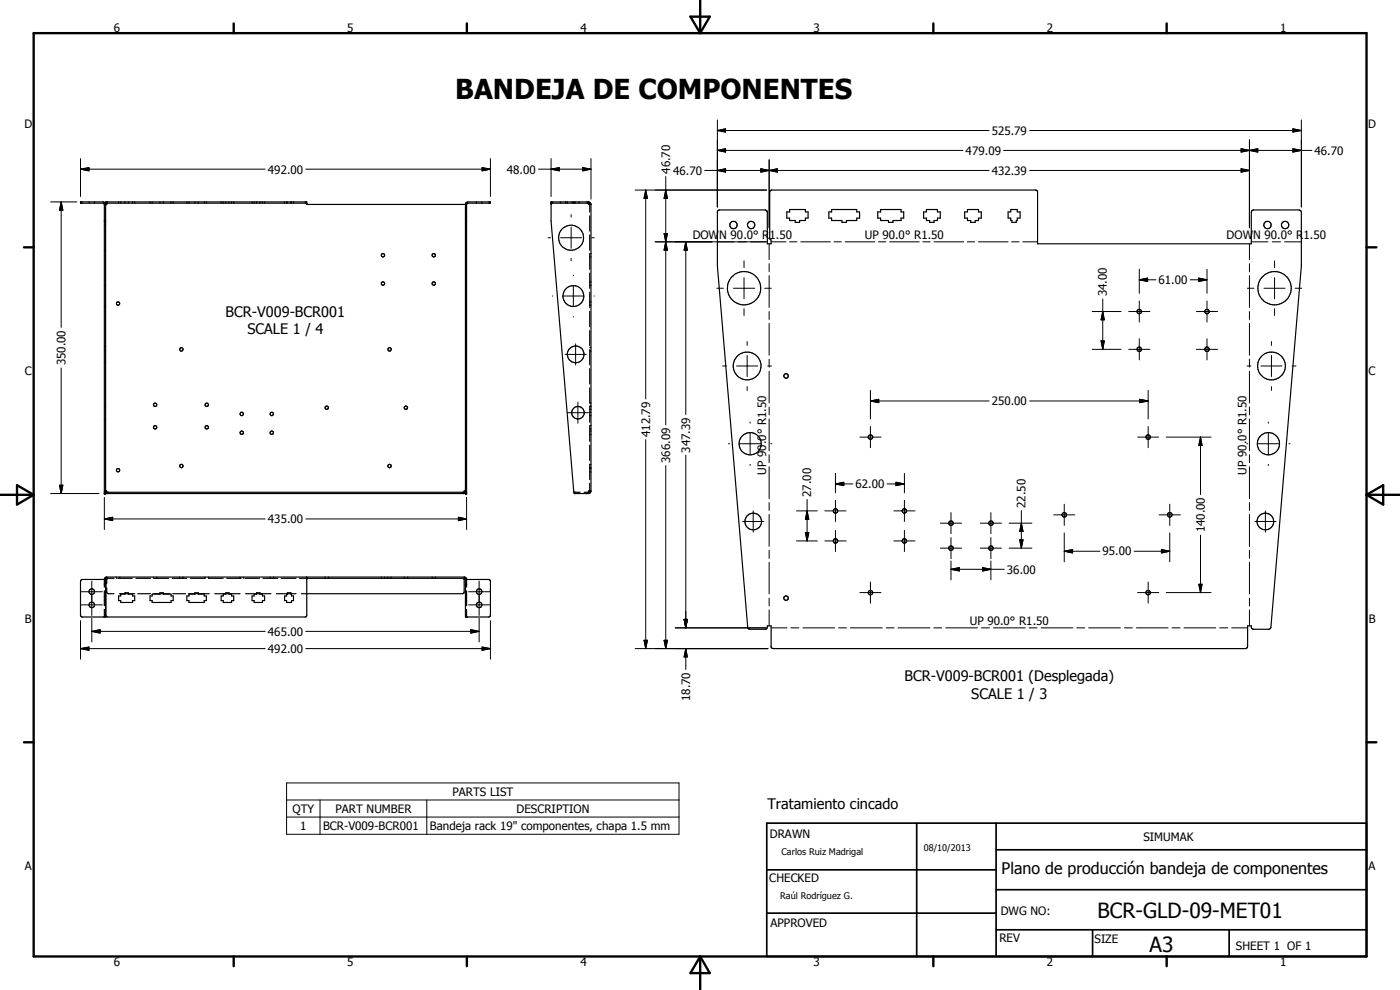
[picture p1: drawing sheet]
<svg xmlns="http://www.w3.org/2000/svg" width="420mm" height="297mm" viewBox="0 0 420 297" stroke-linecap="round" stroke-linejoin="round" font-family="sans-serif">
<g fill="none" stroke="#000" stroke-width=".35">
<path d="M24.2 60.6h6.7l.5 .2 .3 .5v86.8h-.4v-86.8l-.4-.3h-6.7zM26.7 60.6v.1M26.7 60.8v.2M28.4 60.6v.1M28.4 60.8v.2M31.3 66.3h.4M31.3 61.3h.1M31.3 75.1h.1M31.3 67.6h.1M31.6 75.1h.1M31.6 67.6h.1M32 60.6v.1"/>
<path d="M32 60.8v.5h-.4M35.6 60.6v.1M35.6 60.8v.2M36.2 60.6v.1M36.2 60.8v.2M37.5 60.6v.1M37.5 60.8v.2M38.5 60.6v.1M38.5 60.8v.2M39.8 60.6v.1M39.8 60.8v.2M40.4 60.6v.1"/>
<path d="M40.4 60.8v.2M45 60.6v.1M45 60.8v.2M45.7 60.6v.1M45.7 60.8v.2M48 60.6v.1M48 60.8v.2M49 60.6v.1M49 60.8v.2M51.3 60.6v.1M51.3 60.8v.2M52 60.6v.1"/>
<path d="M52 60.8v.2M56.1 60.6v.1M56.1 60.8v.2M56.7 60.6v.1M56.7 60.8v.2M58.5 60.6v.1M58.5 60.8v.2M59.5 60.6v.1M59.5 60.8v.2M61.3 60.6v.1M61.3 60.8v.2M61.9 60.6v.1"/>
<path d="M61.9 60.8v.2M66.4 60.6v.1M66.4 60.8v.2M67 60.6v.1M67 60.8v.2M67.8 60.6v.1M67.8 60.8v.2M68.7 60.6v.1M68.7 60.8v.2M69.5 60.6v.1M69.5 60.8v.2M70.1 60.6v.1"/>
<path d="M70.1 60.8v.2M75.6 60.6v.1M75.6 60.8v.2M76.3 60.6v.1M76.3 60.8v.2M77 60.6v.1M77 60.8v.2M78 60.6v.1M78 60.8v.2M78.8 60.6v.1M78.8 60.8v.2M79.4 60.6v.1"/>
<path d="M79.4 60.8v.2M85.4 60.6v.1M85.4 60.8v.2M86 60.6v.1M86 60.8v.2M86.3 60.6v.1M86.3 60.8v.2M87.3 60.6v.1M87.3 60.8v.2M87.5 60.6v.1M87.5 60.8v.2M88.1 60.6v.1"/>
<path d="M88.1 60.8v.2M92.1 61h-60.3v-.4h60.3v.7h47.7M139.7 66.3h.3M139.7 75.1h.1M139.7 67.6h.1M139.9 60.8l.5-.2h6.8v.4h-6.8l-.4 .3v86.8h-.3v-86.8zM139.9 61.3h.1M139.9 75.1h.1M139.9 67.6h.1M142.9 60.6v.1M142.9 60.8v.2M144.6 60.6v.1"/>
<path d="M144.6 60.8v.2M165.4 61h11.2l.4 .2v2.4M168.2 60.6v.1M168.2 60.8v.2M169.7 60.6v.1M169.7 60.8v.2M169.8 60.6v.1M169.8 60.8v.2M170.3 60.6v.1M170.3 60.8v.2M171.7 60.6v.1M171.7 60.8v.2"/>
<path d="M172.2 60.6v.1M172.2 60.8v.2M172.6 60.6v.1M172.6 60.8v.2M173.8 60.6v.1M173.8 60.8v.2M176.6 60.6h-11.2v5.7l6.8 81.3 .3 .5M176.6 60.6v.7h.8M176.6 60.6a.73 .73 0 0 1 .8 .7M177 76.1h.1M177 77.1h.1M177 64.8v4.5"/>
<path d="M177 70.5v4.6M177 76.2v4.6M177.2 76.1h.2M177.2 77.1h.2M177.4 61.3v86M215.3 63.3l.6-.3 14 .1 .4 .6v9.5h1.1v-1.2l-.4-.6v-13.7l.5-.7h79.4l.5 .5v15.7h64.1v-9.5l.2-.5 .5-.2h13.7l.4 .2 .3 .5v16.1l-9.2 108.4-.1 .4-.5 .2h-4.6a.76 .76 0 0 1-.7-1h-1.1v6.1l-.3 .6-.4 .1h-141.6l-.7-.5v-6.3h-1.1a.76 .76 0 0 1-.7 1h-4.5l-.6-.2-.1-.4-9.1-108.4zM236.1 63.6h.9v-.7h4.7v.7h.8v1.8h-.8v.8h-1.7v.5h-1.3v-.5h-1.7v-.8h-.9zM248.7 63.6h.9v-.7h7.5v.7h.9v1.8h-.9v.8h-3.1v.5h-1.3v-.5h-3.1v-.8h-.9zM263.4 63.6h.9v-.7h6.1v.7h.8v1.8h-.8v.8h-2.4v.5h-1.4v-.5h-2.3v-.8h-.9zM277.2 63.6h.8v-.7h3.3v.7h.9v1.8h-.9v.8h-1v.5h-1.3v-.5h-1v-.8h-.8zM289.5 63.6h.9v-.7h3.3v.7h.8v1.8h-.8v.8h-1v.5h-1.4v-.5h-.9v-.8h-.9zM302.5 63.6h.8v-.7h2v.7h.8v1.8h-.8v.8h-.3v.5h-1.3v-.5h-.4v-.8h-.8z"/>
<path d="M31.3 91.9h.1M31.3 85.7h.1M31.6 91.9h.1M31.6 85.7h.1M139.7 91.9h.1M139.7 85.7h.1M139.9 91.9h.1M139.9 85.7h.1M177 90.6h.1M177 91.6h.1M177 84.6h.1M177 85.6h.1"/>
<path d="M177 82v4.5M177 87.7v4.6M177 93.4v4.6M177 99.2v4.6M177.2 90.6h.2M177.2 91.6h.2M177.2 84.6h.2M177.2 85.6h.2M31.3 108.8h.1M31.3 103.8h.1M31.6 108.8h.1M31.6 103.8h.1"/>
<path d="M139.7 108.8h.1M139.7 103.8h.1M139.9 108.8h.1M139.9 103.8h.1M177 104.3h.1M177 105.3h.1M177 116.4l.1 4.5M177 104.9v4.6M177 110.6v4.6M177.2 104.3h.2M177.2 105.3h.2M31.3 122h.1"/>
<path d="M31.3 125.7h.1M31.6 122h.1M31.6 125.7h.1M139.7 122h.1M139.7 125.7h.1M139.9 122h.1M139.9 125.7h.1M177 121.8h.1M177 122.8h.1M177 129.3h.1M177 130.3h.1M177 123.7h.1"/>
<path d="M177 124.7h.1M177 122h.1M177 127.7h.1M177 128.7h.1M177 122.1v4.6M177 127.8v4.6M177 133.6v4.6M177.1 139.3l-.1 4.6M177.2 121.8h.2M177.2 122.8h.2M177.2 129.3h.2M177.2 130.3h.2"/>
<path d="M177.2 123.7h.2M177.2 124.7h.2M177.2 120.9h.2M177.2 122h.2M177.2 127.7h.2M177.2 128.7h.2M177.2 139.3h.2M31.3 147.3h.1M31.6 147.3h.4v.8h107.3v-.8h.5M32 147.7h107.3M139.9 147.3h.1M172.5 147.7l-.1 .1"/>
<path d="M172.7 147.7h1.4M177 140.3h.1M177 140.6h.1M177 141.6h.1M177 145v2.5l-.2 .2h-1.5M177.2 140.3h.2M177.2 140.6h.2M177.2 141.6h.2M177.4 147.3l-.2 .6-.6 .2h-4.2v-.2M177.4 147.3h-.8v.4l-.3 .4M31.3 176.1v-2.4l.6-.6h107.6l.5 .6v2.4M31.3 177.2v4.5"/>
<path d="M31.3 175.3h.1M31.3 178.9h.1M31.3 175.2h.1M31.3 175.4h.1M31.6 175.3h.1M31.6 178.9h.1M31.6 175.2h.1M31.6 175.4h.1M32 173.1v2M32 176.4l.1 1.5M32.3 178.1h1.9M34.2 173.5h-2.3l-.2 .2v11.4l-7.3-.1-.2-.3v-10.5l.5-.3h7"/>
<path d="M35 173.1v.2M35 173.4v.1M35.3 173.5h4.4M35.6 178.8h.6v-.5h1.3v-.5h1v.5h1.3v.5h.6v1.4h-.6v.6h-3.6v-.6h-.6zM35.8 178.1h4.6M35.9 173.1v.2M35.9 173.4v.1M40.8 173.5h4.4M41.3 178.1h3.9M45 178.8h.7v-.5h2.3v-.5h1v.5h2.3v.5h.7v1.4h-.7v.6h-5.6v-.6h-.7zM46 173.1v.2M46 173.4v.1"/>
<path d="M46.1 178.1h4.8M46.3 173.5h4.3M47.1 173.1v.2M47.1 173.4v.1M51.7 173.5h4.3M51.8 178.1h3.9M53.9 173.1v.2M53.9 173.4v.1M54.9 173.1v.2M54.9 173.4v.1M56.1 178.8h.6v-.5h1.8v-.5h1v.5h1.8v.5h.6v1.4h-.6v.6h-4.6v-.6h-.6zM56.6 178.1h6.2"/>
<path d="M61.5 173.4l-4.4 .1M61.5 173.1v.2M62.6 173.4l4.4 .1M62.6 173.1v.2M64.5 178.1h7.5M66.4 178.8h.6v-.5h.8v-.5h.9v.5h.8v.5h.6v1.4h-.6v.6h-2.5v-.6h-.6zM68.1 173.5h4.3M72 173.1v.2M72 173.4v.1M73.1 173.1v.2M73.1 173.4v.1M73.5 173.5h4.4"/>
<path d="M73.7 178.1h7.6M75.6 178.8h.7v-.5h.7v-.5h1v.5h.8v.5h.6v1.4h-.6v.6h-2.5v-.6h-.7zM78.9 173.5h4.4M81.1 173.1v.2M81.1 173.4v.1M82.1 173.1v.2M82.1 173.4v.1M83 178.1h5.8M84.4 173.5h4.4M86.3 177.8h1l.2 1h.6v1.4h-.6v.6h-1.5v-.6h-.6v-1.4h.6zM89.9 173.5h49.5l.3 .4M92.1 173.1v11.6l-.5 .4h-59.4l-.4-.3v-10.6l.2-.3"/>
<path d="M97.6 173.1v.2M97.6 173.4v.1M98.6 173.1v.2M98.6 173.4v.1M114.5 173.1v.2M114.5 173.4v.1M115.4 173.1v.2M115.4 173.4v.1M116.4 173.1v.2M116.4 173.4v.1M117.4 173.1v.2M117.4 173.4v.1"/>
<path d="M121.3 173.1v.2M121.3 173.4v.1M122.3 173.1v.2M122.3 173.4v.1M129.7 173.1v.2M129.7 173.4v.1M130.7 173.1v.2M130.7 173.4v.1M139.3 173.1v.2M139.3 173.4v4.2l-.5 .5h-48.3M139.7 173.9h7l.4 .2 .1 10.6-.2 .3-7.3 .1zM139.7 175.3h.1"/>
<path d="M139.7 178.9h.1M139.7 175.2h.1M139.7 175.4h.1M139.9 175.3h.1M139.9 178.9h.1M139.9 175.2h.1M139.9 175.4h.1M140 177.2v4.5M31.3 180.2h.1M31.3 181.5h.1M31.4 182.9l-.1 2.2M31.6 180.2h.1"/>
<path d="M31.6 181.5h.1M31.6 182.9h.1M139.7 180.2h.1M139.7 181.5h.1M139.7 182.9h.1M139.9 182.9l.1 2.2M139.9 180.2h.1M139.9 181.5h.1"/>
<circle cx="114.9" cy="76.6" r=".5"/>
<circle cx="130.2" cy="76.6" r=".52"/>
<circle cx="171.4" cy="71.3" r="3.8"/>
<circle cx="220.1" cy="67.5" r="1.1"/>
<circle cx="225.4" cy="67.5" r="1.1"/>
<circle cx="380.4" cy="67.5" r="1.1"/>
<circle cx="385.7" cy="67.5" r="1.1"/>
<circle cx="35.4" cy="91.1" r=".49"/>
<circle cx="114.9" cy="85.1" r=".5"/>
<circle cx="130.2" cy="85.1" r=".52"/>
<circle cx="172.1" cy="88.8" r="3.1"/>
<circle cx="223.3" cy="86.5" r="5"/>
<circle cx="341.9" cy="93.5" r=".66"/>
<circle cx="362.3" cy="93.5" r=".67"/>
<circle cx="382.5" cy="86.5" r="5"/>
<circle cx="54.4" cy="104.8" r=".5"/>
<circle cx="116.9" cy="104.8" r=".51"/>
<circle cx="172.7" cy="106.3" r="2.5"/>
<circle cx="224.2" cy="109.8" r="4.2"/>
<circle cx="235.9" cy="112.8" r=".68"/>
<circle cx="341.9" cy="104.8" r=".67"/>
<circle cx="362.2" cy="104.8" r=".68"/>
<circle cx="381.6" cy="109.8" r="4.2"/>
<circle cx="46.5" cy="121.4" r=".51"/>
<circle cx="46.6" cy="128.2" r=".5"/>
<circle cx="54.4" cy="139.8" r=".51"/>
<circle cx="62" cy="121.5" r=".5"/>
<circle cx="62" cy="128.2" r=".5"/>
<circle cx="72.6" cy="129.8" r=".49"/>
<circle cx="72.6" cy="124.2" r=".51"/>
<circle cx="81.6" cy="129.8" r=".51"/>
<circle cx="81.6" cy="124.2" r=".51"/>
<circle cx="98" cy="122.3" r=".49"/>
<circle cx="116.9" cy="139.8" r=".5"/>
<circle cx="121.8" cy="122.3" r=".5"/>
<circle cx="173.5" cy="123.8" r="1.88"/>
<circle cx="225.1" cy="133.1" r="3.3"/>
<circle cx="261.3" cy="131.1" r=".67"/>
<circle cx="344.6" cy="131.1" r=".68"/>
<circle cx="380.7" cy="133.1" r="3.3"/>
<circle cx="35.4" cy="141.1" r=".5"/>
<circle cx="226.1" cy="156.5" r="2.5"/>
<circle cx="250.7" cy="153.3" r=".66"/>
<circle cx="271.4" cy="153.3" r=".67"/>
<circle cx="285.4" cy="157" r=".67"/>
<circle cx="297.4" cy="157" r=".66"/>
<circle cx="319.4" cy="154.5" r=".67"/>
<circle cx="351.1" cy="154.5" r=".69"/>
<circle cx="379.7" cy="156.5" r="2.51"/>
<circle cx="27.5" cy="177.5" r=".83"/>
<circle cx="143.8" cy="177.5" r=".83"/>
<circle cx="235.9" cy="179.5" r=".67"/>
<circle cx="250.8" cy="162.3" r=".67"/>
<circle cx="261.2" cy="177.8" r=".67"/>
<circle cx="271.4" cy="162.3" r=".67"/>
<circle cx="285.4" cy="164.5" r=".67"/>
<circle cx="297.4" cy="164.5" r=".66"/>
<circle cx="344.6" cy="177.8" r=".67"/>
<circle cx="27.5" cy="181.5" r=".83"/>
<circle cx="143.8" cy="181.5" r=".83"/>
</g>
<g fill="none" stroke="#000" stroke-width=".3">
<path d="M215.3 39.2l2.5-.5v.9zM215.3 36v26.1M215.3 39.2h81.5M309 39.2h81.6M388 38.7l2.6 .5-2.6 .4zM390.6 36v26.1M24.2 50.8l2.5-.5v1zM24.2 50.8h55.4M24.2 47.6v11.4M91.8 50.8h55.4M144.7 50.3l2.5 .5-2.5 .5zM147.2 47.6v11.4"/>
<path d="M161.6 50.8h15.8M165.4 50.8l2.4-.5v1zM165.4 47.6v11.4M174.9 50.3l2.5 .5-2.5 .5zM177.4 47.6v12.1M190.6 57h39.5M193.8 57l.5 2.5h-1zM193.8 57v62.7M199.8 57l.5 2.5h-1zM199.8 53v74.5M211.5 51.1h85.3M215.3 51.1l2.5-.5v1z"/>
<path d="M215.3 45.1l2.5-.5v1zM215.3 45.1h73.7M228.3 50.6l2.5 .5-2.5 .5zM228.3 50.6l5 1v-1l-5 1zM230.8 51.1l2.5-.5v1zM230.8 48v20.3M301.2 45.1h92.5M309 51.1h66M372.5 44.6l2.5 .5-2.5 .5zM372.5 50.6l2.5 .5-2.5 .5zM372.5 44.6l5 1v-1l-5 1zM375 45.1l2.5-.5v1z"/>
<path d="M375 42v26.3M388 44.6l2.6 .5-2.6 .5zM15.2 60.6h7.9M18.4 60.6l.5 2.5h-1zM18.4 60.6v37.6M164.5 71.3h.7M168.2 71.3h6.4M171.4 64.4v.8M171.4 68.2v6.3M171.4 77.5v.8M177.6 71.3h.7M196.6 72.6h33.7"/>
<path d="M199.3 70.1h1l-.5 2.5zM199.3 70.1l1 5h-1l1-5zM199.8 72.6l.5 2.5h-1zM205.8 72.6l.5 2.5h-1zM205.8 72.6v51.8M223.3 78.3v2M230.8 73.2v4.7M230.8 79.1v2.4M231.4 72.6h4.5M237 72.6h2.2M240.3 72.6h8.9M250.3 72.6h2.2"/>
<path d="M253.6 72.6h8.9M263.6 72.6h2.2M267 72.6h8.9M276.9 72.6h2.3M280.3 72.6h8.9M290.3 72.6h2.2M293.7 72.6h8.8M303.6 72.6h2.2M306.9 72.6h4.5M375 73.2v4.7M375 79.1v2.4M375.5 72.6h5"/>
<path d="M381.8 72.6h2.5M382.5 78.3v2M385.5 72.6h5.1M165.8 88.8h.1M168.9 88.8h6.3M172.1 82.5v.2M172.1 85.6v6.4M172.1 95v.1M178.3 88.8h.1M215.1 86.5h2M220.1 86.5h6.4M223.3 83.3v6.4"/>
<path d="M223.3 92.6v2.1M229.5 86.5h2M230.8 82.7v9.5M230.8 93.5v2.3M230.8 97v9.6M327.8 93.5h8.7M331 93.5l.4 2.5h-1zM331 89.7v15.1M338.7 93.5h6.4M341.9 83.9l2.5-.5v1.1zM341.9 80.8v7.2M341.9 90.3v6.3"/>
<path d="M341.9 83.9h5M357.2 83.9h5M359.1 93.5h6.3M359.7 83.4l2.5 .5-2.5 .6zM362.2 80.8v7.2M362.2 90.3v6.3M374.3 86.5h2M375 82.7v9.5M375 93.5v2.3M375 97v9.6M379.3 86.5h6.4M382.5 83.3v6.4"/>
<path d="M382.5 92.6v2.1M388.7 86.5h2M18.4 110.4v37.7M169.6 106.3h6.3M172.8 103.2v6.3M216.9 109.8h1.1M221.1 109.8h6.3M224.2 102.5v1.1M224.2 106.6v6.4M224.2 116v1.1M230.4 109.8h1.2M230.8 107.8v2.4"/>
<path d="M230.8 111.4v9.5M261.2 117.1v8.6M327.8 104.8h8.7M330.4 102.3h1l-.4 2.5zM338.7 104.8h6.4M341.9 101.6v6.4M342.1 119.8l2.5 .5-2.5 .5zM344.6 117.1v8.6M359.1 104.8h6.3M362.2 101.6v6.4M374.3 109.8h1.1M375 107.8v2.4"/>
<path d="M375 111.4v9.5M378.4 109.8h6.4M381.6 102.5v1.1M381.6 106.6v6.4M381.6 116v1.1M387.8 109.8h1.1M170.3 123.8h6.3M173.4 120.6v6.4M193.8 131.9v62.7M199.8 139.7v54.9M205.8 136.6v51.8M218.6 133.1h.4"/>
<path d="M221.9 133.1h6.4M225.1 126.6v.4M225.1 130v6.3M225.1 139.3v.4M230.8 122.1v2.4M230.8 125.7v9.6M230.8 136.4v2.4M231.3 133.1h.3M258.1 131.1h6.3M261.2 120.3l2.5-.5v1zM261.2 128v6.3M261.2 120.3h35.6"/>
<path d="M309 120.3h35.6M341.4 131.1h6.4M344.6 128v6.3M350 131.1h13.5M360.3 131.1l.5 2.5h-1zM360.3 131.1v17.3M374.2 133.1h.3M375 122.1v2.4M375 125.7v9.6M375 136.4v2.4M377.5 133.1h6.3M380.6 126.6v.4"/>
<path d="M380.6 130v6.3M380.6 139.3v.4M386.8 133.1h.4M15.2 148.1h14.5M17.9 145.6h1l-.5 2.5zM31.3 155.7l2.5-.5v1zM31.3 155.7h48.3M31.3 149.2v9.7M91.8 155.7h48.2M137.6 155.2l2.4 .5-2.4 .5zM140 149.2v9.7M222.9 156.5h6.3"/>
<path d="M226 153.3v6.3M230.8 140v9.6M230.8 150.8v2.4M230.8 154.3v9.6M239 153.3h6.3M241.7 159.8h1l-.5 2.5zM242.2 153.3l.5 2.5h-1zM242.2 149.9v12.4M247.6 153.3h6.3M250.7 145.2l2.5-.5v1zM250.7 142v5.9M250.7 150.1v6.4"/>
<path d="M250.7 159.1v6.4M250.7 145.2h5.2M266.2 145.2h5.2M268.3 153.3h6.3M268.9 144.7l2.5 .5-2.5 .5zM271.4 142v5.9M271.4 150.1v6.4M271.4 159.1v6.4M282.2 157h6.4M285.4 153.8v6.3M294.2 157h6.4M297.4 153.8v6.3"/>
<path d="M302.8 157h6.9M306.5 157l.5 2.5h-1zM306.5 153.2v11.3M316.2 154.5h6.4M319.4 151.3v6.3M319.4 159.9v8.7M347.9 154.5h6.3M351.1 151.3v6.3M351.1 159.9v8.7M375 140v9.6M375 150.8v2.4M375 154.3v9.6"/>
<path d="M376.6 156.5h6.3M379.8 153.3v6.3M24.4 177.5h6.3M27.5 174.4v10.3M140.6 177.5h6.4M143.8 174.4v10.3M230.8 165.1v2.4M230.8 168.7v9.5M230.8 179.5v2.3M239 162.3h6.3M247.6 162.3h6.3M258.1 177.8h6.3"/>
<path d="M261.2 174.6v6.4M268.3 162.3h6.3M282.2 164.5h6.4M285.4 170.8l2.5-.5v1zM285.4 161.3v6.3M285.4 168.3v5.7M285.4 170.8h16M294.2 164.5h6.4M294.9 170.3l2.5 .5-2.5 .5zM297.4 161.3v6.3M297.4 168.3v5.7M302.8 164.5h6.9"/>
<path d="M306 162h1l-.5 2.5zM319.4 165.4l2.5-.5v1zM319.4 165.4h10.7M340.4 165.4h10.7M341.4 177.8h6.4M344.6 174.6v6.4M348.6 164.9l2.5 .5-2.5 .5zM350 177.8h13.5M359.8 175.3h1l-.5 2.5zM360.3 160.6v17.2M375 165.1v2.4M375 168.7v9.5"/>
<path d="M375 179.5v2.3M24.2 194.6l2.5-.5v1zM24.2 186.2v11.6M24.2 194.6h55.4M24.4 181.5h6.3M27.5 189.4l2.5-.5v1zM27.5 189.4h52.1M27.5 185.5v7.1M91.8 194.6h55.4M91.8 189.4h52M140.6 181.5h6.4M141.3 188.9l2.5 .5-2.5 .5z"/>
<path d="M143.8 185.5v7.1M144.7 194.1l2.5 .5-2.5 .5zM147.2 186.2v11.6M190.6 194.6h39.9M193.3 192.1h1l-.5 2.5zM199.3 192.1h1l-.5 2.5zM202.6 188.4h27.2M205.3 185.8h1l-.5 2.6zM205.8 194.6l.5 2.5h-1zM205.8 194.6v6.3M230.8 183v4.8M231.4 188.4h4.8"/>
<path d="M237.4 188.4h2.3M240.9 188.4h9.6M251.7 188.4h2.3M255.2 188.4h9.6M266 188.4h2.3M269.5 188.4h9.6M280.2 188.4h2.4M283.8 188.4h9.6M294.5 188.4h2.5M298.1 188.4h9.6M308.9 188.4h2.3M312.5 188.4h9.5"/>
<path d="M323.2 188.4h2.3M326.7 188.4h9.5M337.5 188.4h2.3M341 188.4h9.6M351.7 188.4h2.4M355.3 188.4h9.6M366 188.4h2.5M369.6 188.4h4.8M375 183v4.8M86 234.9h117.8v15.4h-117.8zM86 240h117.8M86 245.2h117.8"/>
<path d="M96 240v10.3M128.1 240v10.3"/>
</g>
<g fill="#000">
<circle cx="31.7" cy="61.3" r=".18"/>
<circle cx="31.8" cy="60.6" r=".18"/>
<circle cx="31.8" cy="61" r=".18"/>
<circle cx="165.4" cy="61" r=".18"/>
<circle cx="165.4" cy="60.6" r=".18"/>
<circle cx="176.6" cy="61" r=".18"/>
<circle cx="176.6" cy="60.6" r=".18"/>
<circle cx="31.3" cy="148.1" r=".18"/>
<circle cx="31.7" cy="147.3" r=".18"/>
<circle cx="31.7" cy="148.1" r=".18"/>
<circle cx="32" cy="147.7" r=".18"/>
<circle cx="139.3" cy="147.7" r=".18"/>
<circle cx="139.7" cy="148.1" r=".18"/>
<circle cx="140" cy="148.1" r=".18"/>
<circle cx="172.7" cy="147.7" r=".18"/>
<circle cx="176.6" cy="147.7" r=".18"/>
<circle cx="32" cy="173.1" r=".18"/>
<circle cx="92.1" cy="173.1" r=".18"/>
<circle cx="139.3" cy="173.5" r=".18"/>
</g>
<g fill="none" stroke="#000" stroke-width=".71">
<path d="M10.1 9.9h400v277.1h-400zM70.1 7v2.9M140.1 7v2.9M207.2 5h5.8l-2.9 4.9zM210.1 0v9.9M280.1 7v2.9M350.1 7v2.9M7.2 74.2h2.9M410.1 74.2h3M.1 148.5h10M5.1 145.6l5 2.9-5 2.9zM410.1 148.5h10"/>
<path d="M410.1 148.5l5-2.9v5.8zM7.2 222.7h2.9M410.1 222.7h3M70.1 287v2.9M140.1 287v2.9M210.1 287v10M210.1 287l2.9 5h-5.8zM280.1 287v2.9M350.1 287v2.9"/>
</g>
<path d="M230.1 247h180v40h-180zM275.1 247v40M298.9 255h111.2M298.9 247v40M230.1 274h68.8M230.1 261h68.8M298.9 279h111.2M298.9 267h111.2M327.9 279v8M368.9 279v8" fill="none" stroke="#000" stroke-width=".51"/>
<g fill="#000">
<path d="M215.3 39.2l2.5-.5v.9zM388 38.7l2.6 .5-2.6 .4zM24.2 50.8l2.5-.5v1zM144.7 50.3l2.5 .5-2.5 .5zM165.4 50.8l2.4-.5v1zM174.9 50.3l2.5 .5-2.5 .5zM193.8 57l.5 2.5h-1zM199.8 57l.5 2.5h-1zM215.3 51.1l2.5-.5v1zM215.3 45.1l2.5-.5v1zM228.3 50.6l2.5 .5-2.5 .5zM230.8 51.1l2.5-.5v1z"/>
<path d="M372.5 44.6l2.5 .5-2.5 .5zM372.5 50.6l2.5 .5-2.5 .5zM375 45.1l2.5-.5v1zM388 44.6l2.6 .5-2.6 .5zM18.4 60.6l.5 2.5h-1zM199.3 70.1h1l-.5 2.5zM199.8 72.6l.5 2.5h-1zM205.8 72.6l.5 2.5h-1zM331 93.5l.4 2.5h-1zM341.9 83.9l2.5-.5v1.1zM359.7 83.4l2.5 .5-2.5 .6zM261.2 120.3l2.5-.5v1z"/>
<path d="M330.4 102.3h1l-.4 2.5zM342.1 119.8l2.5 .5-2.5 .5zM360.3 131.1l.5 2.5h-1zM17.9 145.6h1l-.5 2.5zM31.3 155.7l2.5-.5v1zM137.6 155.2l2.4 .5-2.4 .5zM241.7 159.8h1l-.5 2.5zM242.2 153.3l.5 2.5h-1zM250.7 145.2l2.5-.5v1zM268.9 144.7l2.5 .5-2.5 .5zM306.5 157l.5 2.5h-1zM285.4 170.8l2.5-.5v1z"/>
<path d="M294.9 170.3l2.5 .5-2.5 .5zM306 162h1l-.5 2.5zM319.4 165.4l2.5-.5v1zM348.6 164.9l2.5 .5-2.5 .5zM359.8 175.3h1l-.5 2.5zM24.2 194.6l2.5-.5v1zM27.5 189.4l2.5-.5v1zM141.3 188.9l2.5 .5-2.5 .5zM144.7 194.1l2.5 .5-2.5 .5zM193.3 192.1h1l-.5 2.5zM199.3 192.1h1l-.5 2.5zM205.3 185.8h1l-.5 2.6z"/>
<path d="M205.8 194.6l.5 2.5h-1z"/>
</g>
<text font-size="8.2" x="136.6" y="29.8">BANDEJA DE COMPONENTES</text>
<g font-size="6.3">
<text x="329.4" y="275.4">BCR-GLD-09-MET01</text>
<text x="345" y="285.6">A3</text>
</g>
<text font-size="4.8" x="300.6" y="262.1">Plano de producción bandeja de componentes</text>
<g font-size="4.4">
<text x="67.7" y="95">BCR-V009-BCR001</text>
<text x="74.2" y="100.3">SCALE 1 / 4</text>
<text x="271.5" y="204.4">BCR-V009-BCR001 (Desplegada)</text>
<text x="291.5" y="209.7">SCALE 1 / 3</text>
<text x="230.3" y="242.8">Tratamiento cincado</text>
</g>
<g font-size="3.5">
<text x="34.2" y="9.6">6</text>
<text x="104.2" y="9.6">5</text>
<text x="174.2" y="9.6">4</text>
<text x="244.2" y="9.6">3</text>
<text x="314.2" y="9.6">2</text>
<text x="384.2" y="9.6">1</text>
<text x="7.3" y="38.4">D</text>
<text x="297.6" y="40.4">525.79</text>
<text x="410.6" y="38.4">D</text>
<text x="289.8" y="46.4">479.09</text>
<text x="394.5" y="46.4">46.70</text>
<text x="80.4" y="52.1">492.00</text>
<text x="152.1" y="52.1">48.00</text>
<text x="201.1" y="52.2" transform="rotate(-90 201.1 52.2)">46.70</text>
<text x="202" y="52.4">46.70</text>
<text x="297.6" y="52.5">432.39</text>
<text x="207.9" y="71.8">DOWN 90.0° R1.50</text>
<text x="259.5" y="71.8">UP 90.0° R1.50</text>
<text x="368.1" y="71.8">DOWN 90.0° R1.50</text>
<text x="332.2" y="88.9" transform="rotate(-90 332.2 88.9)">34.00</text>
<text x="347.7" y="85.3">61.00</text>
<text x="7.4" y="112.6">C</text>
<text x="19.7" y="109.6" transform="rotate(-90 19.7 109.6)">350.00</text>
<text x="410.7" y="112.6">C</text>
<text x="297.6" y="121.6">250.00</text>
<text x="195.1" y="131.1" transform="rotate(-90 195.1 131.1)">412.79</text>
<text x="207.1" y="135.8" transform="rotate(-90 207.1 135.8)">347.39</text>
<text x="201.1" y="138.9" transform="rotate(-90 201.1 138.9)">366.09</text>
<text x="230" y="142.4" transform="rotate(-90 230 142.4)">UP 90.0° R1.50</text>
<text x="374.1" y="142.4" transform="rotate(-90 374.1 142.4)">UP 90.0° R1.50</text>
<text x="243.5" y="149.1" transform="rotate(-90 243.5 149.1)">27.00</text>
<text x="256.7" y="146.5">62.00</text>
<text x="307.8" y="152.4" transform="rotate(-90 307.8 152.4)">22.50</text>
<text x="80.4" y="157">435.00</text>
<text x="361.6" y="159.8" transform="rotate(-90 361.6 159.8)">140.00</text>
<text x="330.9" y="166.7">95.00</text>
<text x="302.2" y="172.1">36.00</text>
<text x="7.4" y="186.9">B</text>
<text x="80.4" y="190.7">465.00</text>
<text x="291" y="187.5">UP 90.0° R1.50</text>
<text x="410.8" y="186.9">B</text>
<text x="80.4" y="195.9">492.00</text>
<text x="207.1" y="210.4" transform="rotate(-90 207.1 210.4)">18.70</text>
<text x="135.8" y="238.8">PARTS LIST</text>
<text x="87.7" y="243.9">QTY</text>
<text x="100.7" y="243.9">PART NUMBER</text>
<text x="155" y="243.9">DESCRIPTION</text>
<text x="90.1" y="249">1</text>
<text x="97" y="249">BCR-V009-BCR001</text>
<text x="129" y="249">Bandeja rack 19&quot; componentes, chapa 1.5 mm</text>
<text x="231" y="251.5">DRAWN</text>
<text x="343.1" y="252.3">SIMUMAK</text>
<text x="7.4" y="261.1">A</text>
<text x="410.7" y="261.1">A</text>
<text x="230.9" y="264.6">CHECKED</text>
<text x="300.3" y="274.5">DWG NO:</text>
<text x="231.3" y="278.3">APPROVED</text>
<text x="299.9" y="282.6">REV</text>
<text x="328.5" y="283.1">SIZE</text>
<text x="370.9" y="285.1">SHEET 1 OF 1</text>
<text x="34.2" y="289.9">6</text>
<text x="104.2" y="289.9">5</text>
<text x="174.2" y="289.9">4</text>
<text x="244.2" y="289.9">3</text>
<text x="314.2" y="289.9">2</text>
<text x="384.2" y="289.9">1</text>
</g>
<g font-size="2.7">
<text x="234.5" y="256.6">Carlos Ruiz Madrigal</text>
<text x="277.2" y="255.3">08/10/2013</text>
<text x="234.1" y="269.7">Raúl Rodríguez G.</text>
</g>
</svg>
